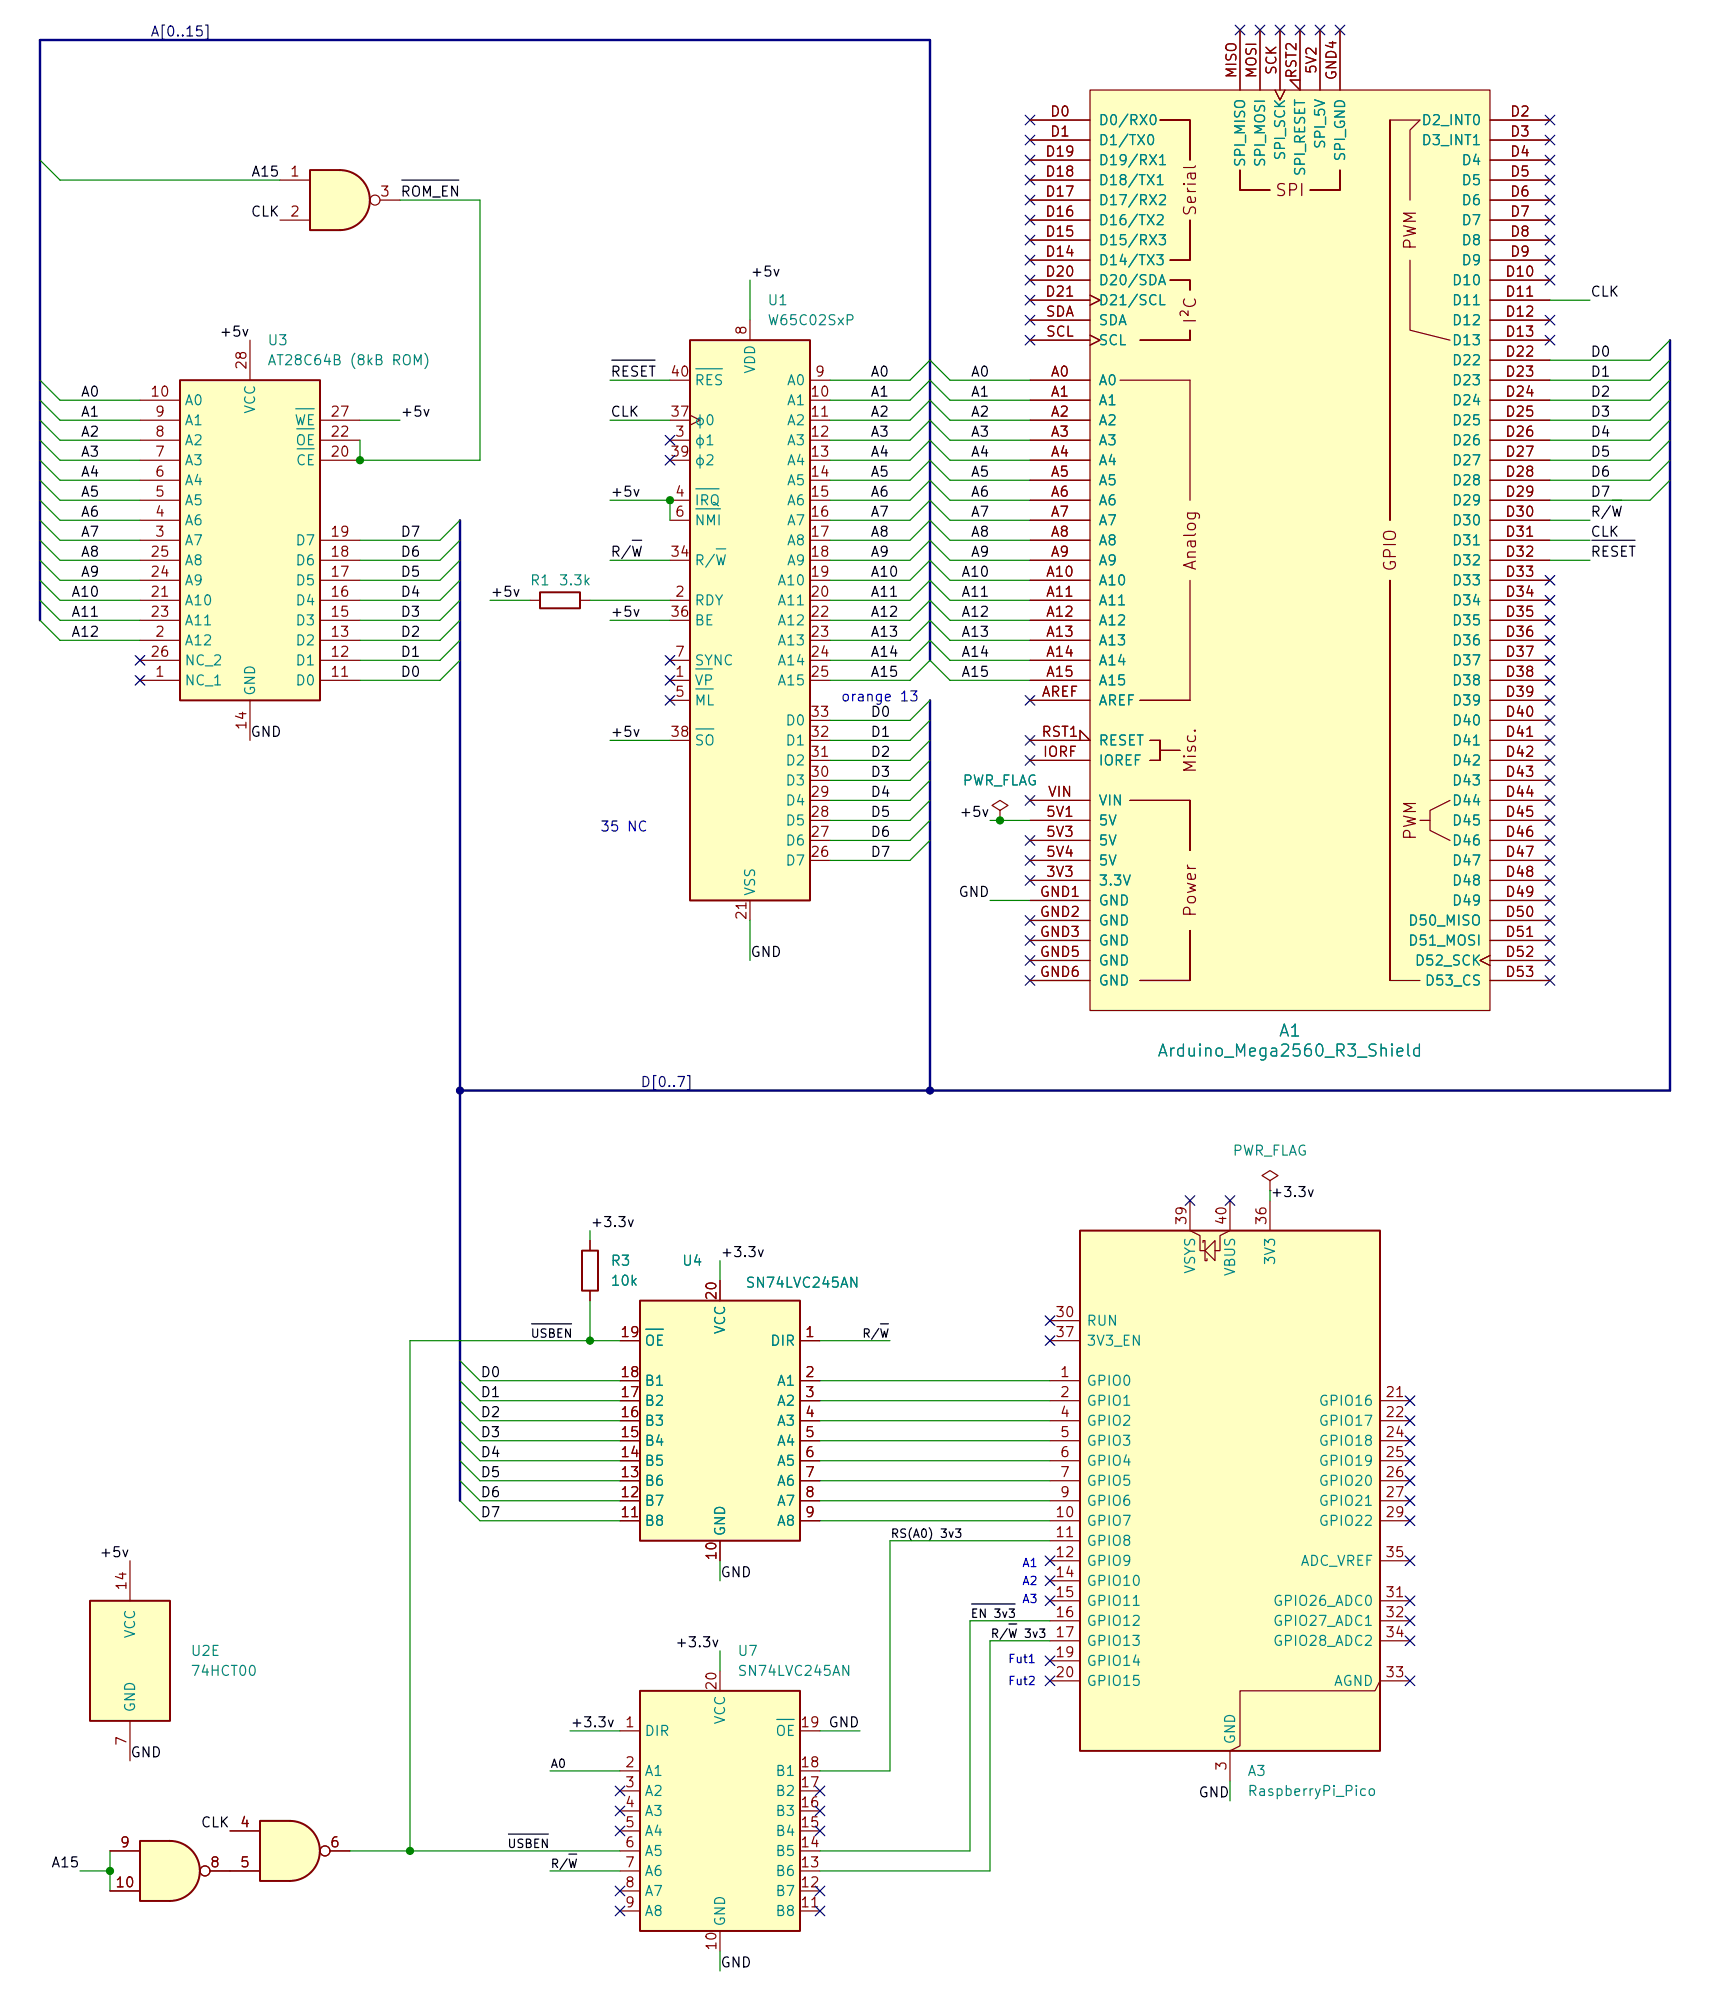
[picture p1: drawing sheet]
<svg xmlns="http://www.w3.org/2000/svg" width="217mm" height="254mm" viewBox="0 0 217 254" stroke-linecap="round" stroke-linejoin="round" font-family="sans-serif">
<path d="M11.4 203.2h10.2v15.2h-10.2z" fill="#ffffc2"/>
<path d="M68.6 75.2h5.1v2h-5.1zM11.4 203.2h10.2v15.2h-10.2z" fill="none" stroke="#840000" stroke-width=".25"/>
<path d="M67.3 76.2h1.3M73.7 76.2h1.2M16.5 198.1v5.1M16.5 218.4v5.1" fill="none" stroke="#840000" stroke-width=".15"/>
<path d="M87.6 43.2h15.3v71.1h-15.3z" fill="#ffffc2"/>
<path d="M87.6 43.2h15.3v71.1h-15.3z" fill="none" stroke="#840000" stroke-width=".25"/>
<g fill="none" stroke="#840000" stroke-width=".15">
<path d="M85.1 55.9h2.5M85.1 48.3h2.5M85.1 53.3h2.5M85.1 58.4h2.5M87.6 52.7l1.3 .6-1.3 .7M95.2 40.6v2.6M102.9 55.9h2.5M102.9 48.3h2.5M102.9 50.8h2.5M102.9 53.3h2.5M102.9 58.4h2.5M85.1 76.2h2.5"/>
<path d="M85.1 63.5h2.5M85.1 66h2.5M85.1 71.1h2.5M85.1 78.7h2.5M102.9 76.2h2.5M102.9 63.5h2.5M102.9 66h2.5M102.9 61h2.5M102.9 68.6h2.5M102.9 71.1h2.5M102.9 73.7h2.5M102.9 78.7h2.5"/>
<path d="M85.1 86.4h2.5M85.1 88.9h2.5M85.1 83.8h2.5M85.1 94h2.5M102.9 86.4h2.5M102.9 83.8h2.5M102.9 81.3h2.5M102.9 99.1h2.5M102.9 96.5h2.5M102.9 94h2.5M102.9 91.4h2.5M95.2 114.3v2.5"/>
<path d="M102.9 109.2h2.5M102.9 106.7h2.5M102.9 104.1h2.5M102.9 101.6h2.5M127 102.9l1-.7-1-.6-1 .6 1 .7v1.2M127 104.1h.1"/>
</g>
<path d="M88.4 46.8h3.3M88.4 62.1h2.9M88.4 64.6h3.1M91 69.7h1.2M88.4 84.9h2.1M88.4 87.5h2.2M88.4 92.5h2.3" fill="none" stroke="#008484" stroke-width=".15"/>
<path d="M138.4 11.4h50.8v116.9h-50.8z" fill="#ffffc2"/>
<g fill="none" stroke="#840000" stroke-width=".15">
<path d="M130.8 15.2h7.6M130.8 17.8h7.6M138.4 11.4h50.8v116.9h-50.8zM147.3 15.2h3.8zM151.1 15.2v5.1zM157.5 3.8v7.6M160 3.8v7.6M161.9 11.4l.7 1.3 .6-1.3M162.6 3.8v7.6M165.1 3.8v7.6l-1.3-1.2h1.3M167.6 3.8v7.6M170.2 3.8v7.6"/>
<path d="M176.5 15.2h3.8l-1.2 1.3v8.9M176.5 15.2v50.8zM189.2 15.2h7.6M189.2 17.8h7.6M130.8 20.3h7.6M130.8 22.9h7.6M130.8 25.4h7.6M130.8 27.9h7.6M130.8 30.5h7.6M130.8 33h7.6M130.8 35.6h7.6M130.8 38.1h7.6"/>
<path d="M138.4 37.5l1.3 .6-1.3 .6M148.6 33h2.5zM148.6 35.6h2.5zM151.1 27.9v5.1zM151.1 35.6v1.2zM157.5 21.6v2.5zM157.5 24.1h3.8zM166.4 24.1h3.8zM170.2 21.6v2.5zM179.1 33v8.9l5 1.3M189.2 20.3h7.6M189.2 22.9h7.6"/>
<path d="M189.2 25.4h7.6M189.2 27.9h7.6M189.2 30.5h7.6M189.2 33h7.6M189.2 35.6h7.6M189.2 38.1h7.6M130.8 48.3h7.6M130.8 50.8h7.6M130.8 53.3h7.6M130.8 55.9h7.6M130.8 58.4h7.6M130.8 40.6h7.6"/>
<path d="M130.8 43.2h7.6M138.4 42.5l1.3 .7-1.3 .6M142.2 48.3h8.9v15.2M144.8 43.2h6.3zM151.1 41.9v1.3zM189.2 48.3h7.6M189.2 50.8h7.6M189.2 53.3h7.6M189.2 55.9h7.6M189.2 58.4h7.6M189.2 40.6h7.6M189.2 43.2h7.6"/>
<path d="M189.2 45.7h7.6M130.8 61h7.6M130.8 63.5h7.6M130.8 66h7.6M130.8 68.6h7.6M130.8 71.1h7.6M130.8 73.7h7.6M130.8 76.2h7.6M130.8 78.7h7.6M151.1 73.7v15.2M176.5 73.7v50.8zM189.2 61h7.6"/>
<path d="M189.2 63.5h7.6M189.2 66h7.6M189.2 68.6h7.6M189.2 71.1h7.6M189.2 73.7h7.6M189.2 76.2h7.6M189.2 78.7h7.6M130.8 94h7.6l-1.2-1.3v1.3M130.8 81.3h7.6M130.8 83.8h7.6M130.8 86.4h7.6M130.8 88.9h7.6"/>
<path d="M130.8 96.5h7.6M144.8 88.9h6.3zM146 94h1.3zM146 96.5h1.3zM147.3 94v2.5zM147.3 95.3h2.6zM189.2 81.3h7.6M189.2 83.8h7.6M189.2 86.4h7.6M189.2 88.9h7.6M189.2 91.4h7.6M189.2 94h7.6"/>
<path d="M189.2 96.5h7.6M189.2 99.1h7.6M130.8 104.1h7.6M130.8 111.8h7.6M130.8 106.7h7.6M130.8 109.2h7.6M130.8 101.6h7.6M130.8 114.3h7.6M130.8 116.8h7.6M130.8 119.4h7.6M143.5 101.6h7.6zM151.1 101.6v6.4z"/>
<path d="M151.1 118.1v6.4zM180.3 104.1h1.3M184.1 101.6l-2.5 1.3v2.5l2.5 1.3M189.2 104.1h7.6M189.2 111.8h7.6M189.2 106.7h7.6M189.2 109.2h7.6M189.2 101.6h7.6M189.2 114.3h7.6M189.2 116.8h7.6M189.2 119.4h7.6M130.8 124.5h7.6"/>
<path d="M130.8 121.9h7.6M144.8 124.5h6.3zM176.5 124.5h3.8M189.2 121.3l-1.2 .6 1.2 .7M189.2 124.5h7.6M189.2 121.9h7.6"/>
</g>
<path d="M22.9 48.3h17.7v40.6h-17.7z" fill="#ffffc2"/>
<path d="M22.9 48.3h17.7v40.6h-17.7z" fill="none" stroke="#840000" stroke-width=".25"/>
<g fill="none" stroke="#840000" stroke-width=".15">
<path d="M17.8 58.4h5.1M17.8 55.9h5.1M17.8 53.3h5.1M17.8 50.8h5.1M31.7 43.2v5.1M40.6 58.4h5.1M40.6 55.9h5.1M40.6 53.3h5.1M17.8 68.6h5.1M17.8 66h5.1M17.8 63.5h5.1M17.8 61h5.1"/>
<path d="M17.8 78.7h5.1M17.8 76.2h5.1M17.8 73.7h5.1M17.8 71.1h5.1M40.6 68.6h5.1M40.6 78.7h5.1M40.6 76.2h5.1M40.6 73.7h5.1M40.6 71.1h5.1M17.8 86.4h5.1M17.8 81.3h5.1M17.8 83.8h5.1"/>
<path d="M31.7 88.9v5.1M40.6 86.4h5.1M40.6 81.3h5.1M40.6 83.8h5.1M161.3 149.9l1-.7-1-.6-1 .6 1 .7v1.2M161.3 151.1h.1"/>
</g>
<path d="M37.6 51.9h2.3M37.7 54.4h2.2M37.7 57h2.2" fill="none" stroke="#008484" stroke-width=".15"/>
<path d="M81.3 214.6h20.3v30.5h-20.3z" fill="#ffffc2"/>
<path d="M81.3 214.6h20.3v30.5h-20.3z" fill="none" stroke="#840000" stroke-width=".25"/>
<g fill="none" stroke="#840000" stroke-width=".15">
<path d="M78.7 219.7h2.6M91.4 212.1v2.5M101.6 219.7h2.5M78.7 224.8h2.6M78.7 227.3h2.6M78.7 229.9h2.6M78.7 232.4h2.6M78.7 235h2.6M78.7 237.5h2.6M101.6 224.8h2.5M101.6 227.3h2.5M101.6 229.9h2.5"/>
<path d="M101.6 232.4h2.5M101.6 235h2.5M101.6 237.5h2.5M78.7 240h2.6M78.7 242.6h2.6M91.4 245.1v2.6M101.6 240h2.5M101.6 242.6h2.5"/>
</g>
<path d="M98.6 218.3h2.3" fill="none" stroke="#008484" stroke-width=".15"/>
<path d="M81.3 165.1h20.3v30.5h-20.3z" fill="#ffffc2"/>
<path d="M73.9 158.8h2v5h-2zM81.3 165.1h20.3v30.5h-20.3z" fill="none" stroke="#840000" stroke-width=".25"/>
<g fill="none" stroke="#840000" stroke-width=".15">
<path d="M74.9 157.5v1.3M74.9 163.8v1.3M78.7 170.2h2.6M78.7 175.3h2.6M78.7 177.8h2.6M91.4 162.6v2.5M101.6 170.2h2.5M101.6 175.3h2.5M101.6 177.8h2.5M78.7 180.3h2.6M78.7 182.9h2.6M78.7 185.4h2.6"/>
<path d="M78.7 188h2.6M78.7 190.5h2.6M78.7 193h2.6M91.4 195.6v2.5M101.6 180.3h2.5M101.6 182.9h2.5M101.6 185.4h2.5M101.6 188h2.5M101.6 190.5h2.5M101.6 193h2.5"/>
</g>
<path d="M82 168.7h2.2" fill="none" stroke="#008484" stroke-width=".15"/>
<path d="M137.2 156.2h38.1v66.1h-38.1z" fill="#ffffc2"/>
<path d="M137.2 156.2h38.1v66.1h-38.1z" fill="none" stroke="#840000" stroke-width=".25"/>
<g fill="none" stroke="#840000" stroke-width=".15">
<path d="M151.1 152.4v3.8l1.3 .6v2h.6M152.8 157.7v-.2h.2v2.5h.3v-.2M153 158.8l1.3-1.3v2.5zM156.2 152.4v3.8l-1.3 .6v2h-.6M161.3 152.4v3.8M133.3 175.3h3.9M133.3 177.8h3.9M133.3 167.6h3.9M133.3 170.2h3.9M175.3 177.8h3.8M133.3 180.3h3.9M133.3 182.9h3.9"/>
<path d="M133.3 185.4h3.9M133.3 188h3.9M133.3 190.5h3.9M133.3 193h3.9M133.3 195.6h3.9M133.3 198.1h3.9M175.3 180.3h3.8M175.3 182.9h3.8M175.3 185.4h3.8M175.3 188h3.8M175.3 190.5h3.8M175.3 193h3.8"/>
<path d="M175.3 198.1h3.8M133.3 200.7h3.9M133.3 203.2h3.9M133.3 205.7h3.9M133.3 208.3h3.9M133.3 210.8h3.9M133.3 213.4h3.9M175.3 203.2h3.8M175.3 205.7h3.8M175.3 208.3h3.8M179.1 213.4h-3.8l-.7 1.2h-17.1v7l-1.3 .7v3.8"/>
</g>
<path d="M43.2 21.6a3.8 3.8 0 0 1 3.8 3.8 3.8 3.8 0 0 1-3.8 3.8z" fill="#ffffc2" stroke="#ffffc2" stroke-width=".13"/>
<path d="M39.4 21.6h3.8v7.6h-3.8z" fill="#ffffc2"/>
<path d="M39.4 21.6h3.8a3.8 3.8 0 0 1 3.8 3.8 3.8 3.8 0 0 1-3.8 3.8h-3.8z" fill="none" stroke="#840000" stroke-width=".25"/>
<g fill="none" stroke="#840000" stroke-width=".15">
<path d="M35.6 22.9h3.8M35.6 27.9h3.8M48.3 25.4h2.5"/>
<circle cx="47.6" cy="25.4" r=".63"/>
</g>
<path d="M21.6 233.7a3.8 3.8 0 0 1 3.8 3.8 3.8 3.8 0 0 1-3.8 3.8z" fill="#ffffc2" stroke="#ffffc2" stroke-width=".13"/>
<path d="M17.8 233.7h3.8v7.6h-3.8z" fill="#ffffc2"/>
<path d="M17.8 233.7h3.8a3.8 3.8 0 0 1 3.8 3.8 3.8 3.8 0 0 1-3.8 3.8h-3.8z" fill="none" stroke="#840000" stroke-width=".25"/>
<g fill="none" stroke="#840000" stroke-width=".15">
<path d="M14 235h3.8M26.7 237.5h2.5M14 240h3.8"/>
<circle cx="26" cy="237.5" r=".63"/>
</g>
<path d="M36.8 231.1a3.8 3.8 0 0 1 3.8 3.9 3.8 3.8 0 0 1-3.8 3.8z" fill="#ffffc2" stroke="#ffffc2" stroke-width=".13"/>
<path d="M33 231.1h3.8v7.7h-3.8z" fill="#ffffc2"/>
<path d="M33 231.1h3.8a3.8 3.8 0 0 1 3.8 3.9 3.8 3.8 0 0 1-3.8 3.8h-3.8z" fill="none" stroke="#840000" stroke-width=".25"/>
<g fill="none" stroke="#840000" stroke-width=".15">
<path d="M130.8 15.2h7.6M130.8 17.8h7.6M157.5 3.8v7.6M160 3.8v7.6M161.9 11.4l.7 1.3 .6-1.3M162.6 3.8v7.6M165.1 3.8v7.6l-1.3-1.2h1.3M167.6 3.8v7.6M170.2 3.8v7.6M189.2 15.2h7.6M189.2 17.8h7.6M130.8 20.3h7.6"/>
<path d="M130.8 22.9h7.6M130.8 25.4h7.6M130.8 27.9h7.6M130.8 30.5h7.6M130.8 33h7.6M130.8 35.6h7.6M130.8 38.1h7.6M138.4 37.5l1.3 .6-1.3 .6M189.2 20.3h7.6M189.2 22.9h7.6M189.2 25.4h7.6M189.2 27.9h7.6"/>
<path d="M189.2 30.5h7.6M189.2 33h7.6M189.2 35.6h7.6M189.2 38.1h7.6M130.8 48.3h7.6M130.8 50.8h7.6M130.8 53.3h7.6M130.8 55.9h7.6M130.8 58.4h7.6M130.8 40.6h7.6M130.8 43.2h7.6M138.4 42.5l1.3 .7-1.3 .6"/>
<path d="M189.2 48.3h7.6M189.2 50.8h7.6M189.2 53.3h7.6M189.2 55.9h7.6M189.2 58.4h7.6M189.2 40.6h7.6M189.2 43.2h7.6M189.2 45.7h7.6M130.8 61h7.6M130.8 63.5h7.6M130.8 66h7.6M130.8 68.6h7.6"/>
<path d="M130.8 71.1h7.6M130.8 73.7h7.6M130.8 76.2h7.6M130.8 78.7h7.6M189.2 61h7.6M189.2 63.5h7.6M189.2 66h7.6M189.2 68.6h7.6M189.2 71.1h7.6M189.2 73.7h7.6M189.2 76.2h7.6M189.2 78.7h7.6"/>
<path d="M130.8 94h7.6l-1.2-1.3v1.3M130.8 81.3h7.6M130.8 83.8h7.6M130.8 86.4h7.6M130.8 88.9h7.6M130.8 96.5h7.6M189.2 81.3h7.6M189.2 83.8h7.6M189.2 86.4h7.6M189.2 88.9h7.6M189.2 91.4h7.6M189.2 94h7.6"/>
<path d="M189.2 96.5h7.6M189.2 99.1h7.6M127 104.1h.1M130.8 111.8h7.6M130.8 104.1h7.6M130.8 106.7h7.6M130.8 109.2h7.6M130.8 101.6h7.6M130.8 114.3h7.6M130.8 116.8h7.6M130.8 119.4h7.6M189.2 111.8h7.6"/>
<path d="M189.2 104.1h7.6M189.2 106.7h7.6M189.2 109.2h7.6M189.2 101.6h7.6M189.2 114.3h7.6M189.2 116.8h7.6M189.2 119.4h7.6M130.8 121.9h7.6M130.8 124.5h7.6M189.2 121.3l-1.2 .6 1.2 .7M189.2 121.9h7.6M189.2 124.5h7.6"/>
<path d="M74.9 157.5v1.3M74.9 163.8v1.3M78.7 170.2h2.6M78.7 175.3h2.6M78.7 177.8h2.6M91.4 162.6v2.5M101.6 170.2h2.5M101.6 175.3h2.5M101.6 177.8h2.5M78.7 180.3h2.6M78.7 182.9h2.6M78.7 185.4h2.6"/>
<path d="M78.7 188h2.6M78.7 190.5h2.6M78.7 193h2.6M91.4 195.6v2.5M101.6 180.3h2.5M101.6 182.9h2.5M101.6 185.4h2.5M101.6 188h2.5M101.6 190.5h2.5M101.6 193h2.5M14 235h3.8M26.7 237.5h6.3"/>
<path d="M29.2 232.4h3.8M41.9 235h2.5M14 240h3.8"/>
<circle cx="26" cy="237.5" r=".63"/>
<circle cx="41.3" cy="234.9" r=".63"/>
</g>
<path d="M51 22.9h7.3M77.7 45.7h5.5M80.3 68.6h1.2M202.2 68.6h5.4M204.8 63.5h1.2M67.5 168h5.1M111.8 168h1M123.4 203.6h5.5M128.1 206.1h1M64.6 232.8h5M72.2 235.4h1" fill="none" stroke="#000" stroke-width=".15"/>
<path d="M212.1 43.2v95.2h-153.7M5.1 78.7v-73.6h113v78.7M58.4 66v124.5M118.1 88.9v49.5" fill="none" stroke="#000084" stroke-width=".3"/>
<g fill="none" stroke="#008400" stroke-width=".15">
<path d="M5.1 20.3l2.5 2.6h28M50.8 25.4h10.2v33h-15.3v-2.5M95.2 35.6v5M196.8 38.1h5.1M5.1 58.4l2.5 2.6h10.2M5.1 50.8l2.5 2.5h10.2M5.1 55.9l2.5 2.5h10.2M5.1 53.3l2.5 2.6h10.2M5.1 48.3l2.5 2.5h10.2M45.7 53.3h5.1M77.5 53.3h7.6M77.5 48.3h7.6"/>
<path d="M105.4 53.3h10.2l2.5-2.5 2.5 2.5h10.2M105.4 58.4h10.2l2.5-2.5 2.5 2.5h10.2M105.4 55.9h10.2l2.5-2.6 2.5 2.6h10.2M105.4 50.8h10.2l2.5-2.5 2.5 2.5h10.2M105.4 48.3h10.2l2.5-2.6 2.5 2.6h10.2M212.1 58.4l-2.6 2.6h-12.7M212.1 50.8l-2.6 2.5h-12.7M212.1 55.9l-2.6 2.5h-12.7M212.1 53.3l-2.6 2.6h-12.7M212.1 43.2l-2.6 2.5h-12.7M212.1 48.3l-2.6 2.5h-12.7M212.1 45.7l-2.6 2.6h-12.7"/>
<path d="M5.1 66l2.5 2.6h10.2M5.1 61l2.5 2.5h10.2M5.1 63.5l2.5 2.5h10.2M5.1 73.7l2.5 2.5h10.2M5.1 71.1l2.5 2.6h10.2M5.1 68.6l2.5 2.5h10.2M5.1 76.2l2.5 2.5h10.2M5.1 78.7l2.5 2.6h10.2M58.4 66l-2.5 2.6h-10.2M58.4 73.7l-2.5 2.5h-10.2M58.4 71.1l-2.5 2.6h-10.2M58.4 68.6l-2.5 2.5h-10.2"/>
<path d="M58.4 76.2l-2.5 2.5h-10.2M58.4 78.7l-2.5 2.6h-10.2M62.2 76.2h5.1M74.9 76.2h10.2M77.5 63.5h7.6v2.5M77.5 71.1h7.6M77.5 78.7h7.6M105.4 61h10.2l2.5-2.6 2.5 2.6h10.2M105.4 68.6h10.2l2.5-2.6 2.5 2.6h10.2M105.4 63.5h10.2l2.5-2.5 2.5 2.5h10.2M105.4 66h10.2l2.5-2.5 2.5 2.5h10.2M105.4 76.2h10.2l2.5-2.5 2.5 2.5h10.2"/>
<path d="M105.4 73.7h10.2l2.5-2.6 2.5 2.6h10.2M105.4 71.1h10.2l2.5-2.5 2.5 2.5h10.2M105.4 78.7h10.2l2.5-2.5 2.5 2.5h10.2M196.8 68.6h5.1M196.8 66h5.1M196.8 71.1h5.1M212.1 61l-2.6 2.5h-12.7M58.4 81.3l-2.5 2.5h-10.2M58.4 83.8l-2.5 2.6h-10.2M77.5 94h7.6M105.4 83.8h10.2l2.5-2.5 2.5 2.5h10.2M105.4 86.4h10.2l2.5-2.6 2.5 2.6h10.2"/>
<path d="M105.4 81.3h10.2l2.5-2.6 2.5 2.6h10.2M118.1 99.1l-2.5 2.5h-10.2M118.1 96.5l-2.5 2.6h-10.2M118.1 94l-2.5 2.5h-10.2M118.1 88.9l-2.5 2.5h-10.2M118.1 91.4l-2.5 2.6h-10.2M95.2 116.8v5.1M118.1 104.1l-2.5 2.6h-10.2M118.1 106.7l-2.5 2.5h-10.2M118.1 101.6l-2.5 2.5h-10.2M125.7 104.1h5.1M125.7 114.3h5.1"/>
<path d="M74.9 156.2v1.3M161.3 151.1v1.3M58.4 177.8l2.6 2.5h17.7M58.4 175.3l2.6 2.5h17.7M58.4 172.7l2.6 2.6h17.7M74.9 165.1v5.1M78.7 170.2h-26.6v64.8M91.4 160v2.6M104.1 170.2h8.9M104.1 177.8h29.2M104.1 175.3h29.2M58.4 180.3l2.6 2.6h17.7"/>
<path d="M58.4 182.9l2.6 2.5h17.7M58.4 188l2.6 2.5h17.7M58.4 185.4l2.6 2.6h17.7M58.4 190.5l2.6 2.5h17.7M91.4 198.1v2.6M104.1 180.3h29.2M104.1 182.9h29.2M104.1 185.4h29.2M104.1 190.5h29.2M104.1 188h29.2M104.1 193h29.2M133.3 195.6h-20.3v29.2h-8.9"/>
<path d="M72.4 219.7h6.3M91.4 209.6v2.5M104.1 219.7h5.1M133.3 208.3h-7.6v29.2h-21.6M133.3 205.7h-10.1v29.3h-19.1M10.2 237.5h3.8M14 235v5M44.4 235h34.3M69.8 224.8h8.9M69.8 237.5h8.9M156.2 226.1v2.5M91.4 247.7v2.5"/>
</g>
<g fill="none" stroke="#000084" stroke-width=".15">
<path d="M130.2 19.7l1.2 1.2M130.2 17.2l1.2 1.2M130.2 14.6l1.2 1.2M131.4 19.7l-1.2 1.2M131.4 17.2l-1.2 1.2M131.4 14.6l-1.2 1.2M156.9 3.2l1.2 1.2M158.1 3.2l-1.2 1.2M159.4 3.2l1.2 1.2M160.6 3.2l-1.2 1.2M162 3.2l1.2 1.2M163.2 3.2l-1.2 1.2"/>
<path d="M164.5 3.2l1.2 1.2M165.7 3.2l-1.2 1.2M167 3.2l1.2 1.2M168.2 3.2l-1.2 1.2M169.6 3.2l1.2 1.2M170.8 3.2l-1.2 1.2M196.2 19.7l1.3 1.2M196.2 14.6l1.3 1.2M196.2 17.2l1.3 1.2M197.5 19.7l-1.3 1.2M197.5 14.6l-1.3 1.2M197.5 17.2l-1.3 1.2"/>
<path d="M130.2 27.3l1.2 1.2M130.2 24.8l1.2 1.2M130.2 22.3l1.2 1.2M130.2 37.5l1.2 1.2M130.2 35l1.2 1.2M130.2 29.9l1.2 1.2M130.2 32.4l1.2 1.2M131.4 29.9l-1.2 1.2M131.4 32.4l-1.2 1.2M131.4 35l-1.2 1.2M131.4 27.3l-1.2 1.2M131.4 24.8l-1.2 1.2"/>
<path d="M131.4 22.3l-1.2 1.2M131.4 37.5l-1.2 1.2M196.2 27.3l1.3 1.2M196.2 24.8l1.3 1.2M196.2 29.9l1.3 1.2M196.2 22.3l1.3 1.2M196.2 32.4l1.3 1.2M196.2 35l1.3 1.2M197.5 27.3l-1.3 1.2M197.5 24.8l-1.3 1.2M197.5 29.9l-1.3 1.2M197.5 22.3l-1.3 1.2"/>
<path d="M197.5 32.4l-1.3 1.2M197.5 35l-1.3 1.2M84.5 55.3l1.2 1.2M84.5 57.8l1.2 1.2M85.7 55.3l-1.2 1.2M85.7 57.8l-1.2 1.2M130.2 42.6l1.2 1.2M130.2 40l1.2 1.2M131.4 40l-1.2 1.2M131.4 42.6l-1.2 1.2M196.2 40l1.3 1.2M196.2 42.6l1.3 1.2"/>
<path d="M197.5 40l-1.3 1.2M197.5 42.6l-1.3 1.2M196.2 75.6l1.3 1.2M196.2 78.1l1.3 1.2M196.2 73.1l1.3 1.2M197.5 75.6l-1.3 1.2M197.5 78.1l-1.3 1.2M197.5 73.1l-1.3 1.2M17.2 83.2l1.2 1.2M17.2 85.8l1.2 1.2M18.4 83.2l-1.2 1.2M18.4 85.8l-1.2 1.2"/>
<path d="M84.5 88.3l1.2 1.2M84.5 85.8l1.2 1.2M84.5 83.2l1.2 1.2M85.7 88.3l-1.2 1.2M85.7 83.2l-1.2 1.2M85.7 85.8l-1.2 1.2M130.2 93.4l1.2 1.2M130.2 88.3l1.2 1.2M130.2 95.9l1.2 1.2M131.4 93.4l-1.2 1.2M131.4 88.3l-1.2 1.2M131.4 95.9l-1.2 1.2"/>
<path d="M196.2 80.7l1.3 1.2M196.2 83.2l1.3 1.2M196.2 98.5l1.3 1.2M196.2 85.8l1.3 1.2M196.2 93.4l1.3 1.2M196.2 88.3l1.3 1.2M196.2 95.9l1.3 1.2M196.2 90.8l1.3 1.2M197.5 80.7l-1.3 1.2M197.5 83.2l-1.3 1.2M197.5 98.5l-1.3 1.2M197.5 85.8l-1.3 1.2"/>
<path d="M197.5 93.4l-1.3 1.2M197.5 88.3l-1.3 1.2M197.5 95.9l-1.3 1.2M197.5 90.8l-1.3 1.2M130.2 118.8l1.2 1.2M130.2 111.2l1.2 1.2M130.2 106.1l1.2 1.2M130.2 116.2l1.2 1.2M130.2 101l1.2 1.2M130.2 108.6l1.2 1.2M131.4 118.8l-1.2 1.2M131.4 108.6l-1.2 1.2"/>
<path d="M131.4 111.2l-1.2 1.2M131.4 106.1l-1.2 1.2M131.4 116.2l-1.2 1.2M131.4 101l-1.2 1.2M196.2 111.2l1.3 1.2M196.2 108.6l1.3 1.2M196.2 106.1l1.3 1.2M196.2 101l1.3 1.2M196.2 103.5l1.3 1.2M196.2 113.7l1.3 1.2M196.2 118.8l1.3 1.2M196.2 116.2l1.3 1.2"/>
<path d="M197.5 111.2l-1.3 1.2M197.5 108.6l-1.3 1.2M197.5 106.1l-1.3 1.2M197.5 101l-1.3 1.2M197.5 103.5l-1.3 1.2M197.5 113.7l-1.3 1.2M197.5 118.8l-1.3 1.2M197.5 116.2l-1.3 1.2M130.2 123.9l1.2 1.2M130.2 121.3l1.2 1.2M131.4 123.9l-1.2 1.2M131.4 121.3l-1.2 1.2"/>
<path d="M196.2 121.3l1.3 1.2M196.2 123.9l1.3 1.2M197.5 121.3l-1.3 1.2M197.5 123.9l-1.3 1.2M150.5 151.8l1.2 1.2M151.7 151.8l-1.2 1.2M155.6 151.8l1.2 1.2M156.8 151.8l-1.2 1.2M132.7 167l1.3 1.2M132.7 169.6l1.3 1.2M134 169.6l-1.3 1.2M134 167l-1.3 1.2"/>
<path d="M178.5 177.2l1.2 1.2M178.5 179.7l1.2 1.2M179.7 177.2l-1.2 1.2M179.7 179.7l-1.2 1.2M132.7 197.5l1.3 1.2M134 197.5l-1.3 1.2M178.5 192.4l1.2 1.2M178.5 197.5l1.2 1.2M178.5 189.9l1.2 1.2M178.5 182.3l1.2 1.2M178.5 184.8l1.2 1.2M178.5 187.4l1.2 1.2"/>
<path d="M179.7 192.4l-1.2 1.2M179.7 197.5l-1.2 1.2M179.7 189.9l-1.2 1.2M179.7 182.3l-1.2 1.2M179.7 184.8l-1.2 1.2M179.7 187.4l-1.2 1.2M132.7 202.6l1.3 1.2M132.7 210.2l1.3 1.2M132.7 200.1l1.3 1.2M132.7 212.8l1.3 1.2M134 200.1l-1.3 1.2M134 202.6l-1.3 1.2"/>
<path d="M134 212.8l-1.3 1.2M134 210.2l-1.3 1.2M178.5 202.6l1.2 1.2M178.5 207.7l1.2 1.2M178.5 212.8l1.2 1.2M178.5 205.1l1.2 1.2M179.7 202.6l-1.2 1.2M179.7 207.7l-1.2 1.2M179.7 212.8l-1.2 1.2M179.7 205.1l-1.2 1.2M78.1 231.8l1.2 1.2M78.1 229.3l1.2 1.2"/>
<path d="M78.1 239.4l1.2 1.2M78.1 226.7l1.2 1.2M79.3 231.8l-1.2 1.2M79.3 229.3l-1.2 1.2M79.3 239.4l-1.2 1.2M79.3 226.7l-1.2 1.2M103.5 229.3l1.2 1.2M103.5 226.7l1.2 1.2M103.5 239.4l1.2 1.2M103.5 231.8l1.2 1.2M104.7 229.3l-1.2 1.2M104.7 226.7l-1.2 1.2"/>
<path d="M104.7 239.4l-1.2 1.2M104.7 231.8l-1.2 1.2M78.1 242l1.2 1.2M79.3 242l-1.2 1.2M103.5 242l1.2 1.2M104.7 242l-1.2 1.2"/>
</g>
<path d="M82 168.7h2.2" fill="none" stroke="#008484" stroke-width=".15"/>
<g fill="#008400" stroke="#008400" stroke-width=".13">
<circle cx="52.1" cy="235" r=".46"/>
<circle cx="14" cy="237.5" r=".46"/>
<circle cx="127" cy="104.1" r=".46"/>
<circle cx="85.1" cy="63.5" r=".46"/>
<circle cx="74.9" cy="170.2" r=".46"/>
<circle cx="45.7" cy="58.4" r=".46"/>
</g>
<g fill="#000084" stroke="#000084" stroke-width=".13">
<circle cx="118.1" cy="138.4" r=".46"/>
<circle cx="58.4" cy="138.4" r=".46"/>
</g>
<g font-size="1.5" fill="#840000">
<text x="152.3" y="27.6" transform="rotate(-90 152.3 27.6)">Serial</text>
<text x="161.8" y="25.3">SPI</text>
<text x="180.2" y="31.9" transform="rotate(-90 180.2 31.9)">PWM</text>
<text x="152.3" y="41.2" transform="rotate(-90 152.3 41.2)">I²C</text>
<text x="152.3" y="72.5" transform="rotate(-90 152.3 72.5)">Analog</text>
<text x="177.7" y="72.7" transform="rotate(-90 177.7 72.7)">GPIO</text>
<text x="152.3" y="98.3" transform="rotate(-90 152.3 98.3)">Misc.</text>
<text x="180.2" y="106.8" transform="rotate(-90 180.2 106.8)">PWM</text>
<text x="152.3" y="116.6" transform="rotate(-90 152.3 116.6)">Power</text>
</g>
<g font-size="1.5" fill="#008484">
<text x="162.3" y="132">A1</text>
<text x="146.9" y="134.5">Arduino_Mega2560_R3_Shield</text>
</g>
<g font-size="1.3" fill="#000084">
<text x="19" y="5">A[0..15]</text>
<text x="81.3" y="138.3">D[0..7]</text>
</g>
<g font-size="1.3" fill="#840000">
<text x="157.3" y="10" transform="rotate(-90 157.3 10)">MISO</text>
<text x="159.9" y="10" transform="rotate(-90 159.9 10)">MOSI</text>
<text x="162.4" y="9.6" transform="rotate(-90 162.4 9.6)">SCK</text>
<text x="165" y="10.1" transform="rotate(-90 165 10.1)">RST2</text>
<text x="167.5" y="9.5" transform="rotate(-90 167.5 9.5)">5V2</text>
<text x="170" y="10.3" transform="rotate(-90 170 10.3)">GND4</text>
<text x="133.3" y="15.1">D0</text>
<text x="133.3" y="17.6">D1</text>
<text x="191.7" y="15.1">D2</text>
<text x="191.7" y="17.6">D3</text>
<text x="36.7" y="22.7">1</text>
<text x="132.6" y="22.7">D18</text>
<text x="132.6" y="20.2">D19</text>
<text x="191.7" y="20.2">D4</text>
<text x="191.7" y="22.7">D5</text>
<text x="36.7" y="27.8">2</text>
<text x="48.2" y="25.3">3</text>
<text x="132.6" y="27.8">D16</text>
<text x="132.6" y="25.3">D17</text>
<text x="191.7" y="25.3">D6</text>
<text x="191.7" y="27.8">D7</text>
<text x="132.6" y="32.9">D14</text>
<text x="132.6" y="30.3">D15</text>
<text x="132.6" y="35.4">D20</text>
<text x="191.1" y="35.4">D10</text>
<text x="191.7" y="30.3">D8</text>
<text x="191.7" y="32.9">D9</text>
<text x="132.6" y="38">D21</text>
<text x="132.7" y="40.5">SDA</text>
<text x="191.1" y="38">D11</text>
<text x="191.1" y="40.5">D12</text>
<text x="31.6" y="47.1" transform="rotate(-90 31.6 47.1)">28</text>
<text x="95.1" y="42.6" transform="rotate(-90 95.1 42.6)">8</text>
<text x="132.7" y="43">SCL</text>
<text x="191.1" y="43">D13</text>
<text x="191.1" y="45.6">D22</text>
<text x="19" y="50.7">10</text>
<text x="19.6" y="53.2">9</text>
<text x="41.8" y="53.2">27</text>
<text x="85" y="53.2">37</text>
<text x="85" y="48.1">40</text>
<text x="102.8" y="50.7">10</text>
<text x="102.8" y="53.2">11</text>
<text x="103.4" y="48.1">9</text>
<text x="133.3" y="48.1">A0</text>
<text x="133.3" y="50.7">A1</text>
<text x="133.3" y="53.2">A2</text>
<text x="191.1" y="48.1">D23</text>
<text x="191.1" y="50.7">D24</text>
<text x="191.1" y="53.2">D25</text>
<text x="19.6" y="58.3">7</text>
<text x="19.6" y="55.7">8</text>
<text x="41.8" y="58.3">20</text>
<text x="41.8" y="55.7">22</text>
<text x="85" y="58.3">39</text>
<text x="85.6" y="55.7">3</text>
<text x="102.8" y="55.7">12</text>
<text x="102.8" y="58.3">13</text>
<text x="133.3" y="55.7">A3</text>
<text x="133.3" y="58.3">A4</text>
<text x="191.1" y="55.7">D26</text>
<text x="191.1" y="58.3">D27</text>
<text x="19.6" y="65.9">4</text>
<text x="19.6" y="63.4">5</text>
<text x="19.6" y="60.8">6</text>
<text x="85.6" y="63.4">4</text>
<text x="85.6" y="65.9">6</text>
<text x="102.8" y="60.8">14</text>
<text x="102.8" y="63.4">15</text>
<text x="102.8" y="65.9">16</text>
<text x="133.3" y="60.8">A5</text>
<text x="133.3" y="63.4">A6</text>
<text x="133.3" y="65.9">A7</text>
<text x="191.1" y="60.8">D28</text>
<text x="191.1" y="63.4">D29</text>
<text x="191.1" y="65.9">D30</text>
<text x="19" y="71">25</text>
<text x="19.6" y="68.4">3</text>
<text x="41.8" y="71">18</text>
<text x="41.8" y="68.4">19</text>
<text x="85" y="71">34</text>
<text x="102.8" y="68.4">17</text>
<text x="102.8" y="71">18</text>
<text x="133.3" y="68.4">A8</text>
<text x="133.3" y="71">A9</text>
<text x="191.1" y="68.4">D31</text>
<text x="191.1" y="71">D32</text>
<text x="19" y="76.1">21</text>
<text x="19" y="73.5">24</text>
<text x="41.8" y="76.1">16</text>
<text x="41.8" y="73.5">17</text>
<text x="85.6" y="76.1">2</text>
<text x="102.8" y="73.5">19</text>
<text x="102.8" y="76.1">20</text>
<text x="132.7" y="73.5">A10</text>
<text x="132.7" y="76.1">A11</text>
<text x="191.1" y="73.5">D33</text>
<text x="191.1" y="76.1">D34</text>
<text x="19" y="78.6">23</text>
<text x="19" y="83.7">26</text>
<text x="19.6" y="81.1">2</text>
<text x="41.8" y="83.7">12</text>
<text x="41.8" y="81.1">13</text>
<text x="41.8" y="78.6">15</text>
<text x="85" y="78.6">36</text>
<text x="85.6" y="83.7">7</text>
<text x="102.8" y="78.6">22</text>
<text x="102.8" y="81.1">23</text>
<text x="102.8" y="83.7">24</text>
<text x="132.7" y="78.6">A12</text>
<text x="132.7" y="81.1">A13</text>
<text x="132.7" y="83.7">A14</text>
<text x="191.1" y="78.6">D35</text>
<text x="191.1" y="81.1">D36</text>
<text x="191.1" y="83.7">D37</text>
<text x="19.6" y="86.2">1</text>
<text x="41.8" y="86.2">11</text>
<text x="85.6" y="86.2">1</text>
<text x="85.6" y="88.8">5</text>
<text x="102.8" y="86.2">25</text>
<text x="132.2" y="88.8">AREF</text>
<text x="132.7" y="86.2">A15</text>
<text x="191.1" y="86.2">D38</text>
<text x="191.1" y="88.8">D39</text>
<text x="31.6" y="92.8" transform="rotate(-90 31.6 92.8)">14</text>
<text x="85" y="93.8">38</text>
<text x="102.8" y="93.8">32</text>
<text x="102.8" y="91.3">33</text>
<text x="132.2" y="93.8">RST1</text>
<text x="191.1" y="91.3">D40</text>
<text x="191.1" y="93.8">D41</text>
<text x="102.8" y="101.5">29</text>
<text x="102.8" y="98.9">30</text>
<text x="102.8" y="96.4">31</text>
<text x="132.3" y="96.4">IORF</text>
<text x="133" y="101.5">VIN</text>
<text x="191.1" y="96.4">D42</text>
<text x="191.1" y="98.9">D43</text>
<text x="191.1" y="101.5">D44</text>
<text x="102.8" y="106.5">27</text>
<text x="102.8" y="104">28</text>
<text x="132.7" y="104">5V1</text>
<text x="132.7" y="106.5">5V3</text>
<text x="191.1" y="104">D45</text>
<text x="191.1" y="106.5">D46</text>
<text x="102.8" y="109.1">26</text>
<text x="132.7" y="111.6">3V3</text>
<text x="132.7" y="109.1">5V4</text>
<text x="191.1" y="109.1">D47</text>
<text x="191.1" y="111.6">D48</text>
<text x="95.1" y="116.9" transform="rotate(-90 95.1 116.9)">21</text>
<text x="132" y="114.2">GND1</text>
<text x="132" y="116.7">GND2</text>
<text x="132" y="119.2">GND3</text>
<text x="191.1" y="114.2">D49</text>
<text x="191.1" y="116.7">D50</text>
<text x="191.1" y="119.2">D51</text>
<text x="132" y="121.8">GND5</text>
<text x="132" y="124.3">GND6</text>
<text x="191.1" y="121.8">D52</text>
<text x="191.1" y="124.3">D53</text>
<text x="151" y="155.6" transform="rotate(-90 151 155.6)">39</text>
<text x="156.1" y="155.6" transform="rotate(-90 156.1 155.6)">40</text>
<text x="161.2" y="155.6" transform="rotate(-90 161.2 155.6)">36</text>
<text x="91.3" y="165.2" transform="rotate(-90 91.3 165.2)">20</text>
<text x="133.9" y="167.5">30</text>
<text x="78.7" y="170">19</text>
<text x="102.1" y="170">1</text>
<text x="133.9" y="170">37</text>
<text x="78.7" y="177.7">17</text>
<text x="78.7" y="175.1">18</text>
<text x="102.1" y="175.1">2</text>
<text x="102.1" y="177.7">3</text>
<text x="134.5" y="175.1">1</text>
<text x="134.5" y="177.7">2</text>
<text x="175.8" y="177.7">21</text>
<text x="78.7" y="185.3">14</text>
<text x="78.7" y="182.7">15</text>
<text x="78.7" y="180.2">16</text>
<text x="102.1" y="180.2">4</text>
<text x="102.1" y="182.7">5</text>
<text x="102.1" y="185.3">6</text>
<text x="134.5" y="180.2">4</text>
<text x="134.5" y="182.7">5</text>
<text x="134.5" y="185.3">6</text>
<text x="175.8" y="180.2">22</text>
<text x="175.8" y="182.7">24</text>
<text x="175.8" y="185.3">25</text>
<text x="78.7" y="190.4">12</text>
<text x="78.7" y="187.8">13</text>
<text x="102.1" y="187.8">7</text>
<text x="102.1" y="190.4">8</text>
<text x="134.5" y="187.8">7</text>
<text x="134.5" y="190.4">9</text>
<text x="175.8" y="187.8">26</text>
<text x="175.8" y="190.4">27</text>
<text x="78.7" y="192.9">11</text>
<text x="102.1" y="192.9">9</text>
<text x="133.9" y="192.9">10</text>
<text x="133.9" y="195.4">11</text>
<text x="133.9" y="198">12</text>
<text x="175.8" y="192.9">29</text>
<text x="175.8" y="198">35</text>
<text x="16.4" y="202" transform="rotate(-90 16.4 202)">14</text>
<text x="91.3" y="198.2" transform="rotate(-90 91.3 198.2)">10</text>
<text x="133.9" y="200.5">14</text>
<text x="133.9" y="203.1">15</text>
<text x="175.8" y="203.1">31</text>
<text x="133.9" y="205.6">16</text>
<text x="133.9" y="208.1">17</text>
<text x="175.8" y="205.6">32</text>
<text x="175.8" y="208.1">34</text>
<text x="91.3" y="214.7" transform="rotate(-90 91.3 214.7)">20</text>
<text x="133.9" y="210.7">19</text>
<text x="133.9" y="213.2">20</text>
<text x="175.8" y="213.2">33</text>
<text x="16.4" y="221.7" transform="rotate(-90 16.4 221.7)">7</text>
<text x="79.3" y="219.6">1</text>
<text x="101.5" y="219.6">19</text>
<text x="79.3" y="224.7">2</text>
<text x="79.3" y="227.2">3</text>
<text x="101.5" y="227.2">17</text>
<text x="101.5" y="224.7">18</text>
<text x="156.1" y="224.9" transform="rotate(-90 156.1 224.9)">3</text>
<text x="30.4" y="232.3">4</text>
<text x="79.3" y="229.7">4</text>
<text x="79.3" y="232.3">5</text>
<text x="101.5" y="232.3">15</text>
<text x="101.5" y="229.7">16</text>
<text x="14.5" y="239.9">10</text>
<text x="15.1" y="234.8">9</text>
<text x="26.6" y="237.4">8</text>
<text x="30.4" y="237.4">5</text>
<text x="41.8" y="234.8">6</text>
<text x="79.3" y="234.8">6</text>
<text x="79.3" y="237.4">7</text>
<text x="79.3" y="239.9">8</text>
<text x="101.5" y="239.9">12</text>
<text x="101.5" y="237.4">13</text>
<text x="101.5" y="234.8">14</text>
<text x="79.3" y="242.4">9</text>
<text x="101.5" y="242.4">11</text>
<text x="91.3" y="247.7" transform="rotate(-90 91.3 247.7)">10</text>
</g>
<g font-size="1.3" fill="#008484">
<text x="139.4" y="16.2">D0/RX0</text>
<text x="180.4" y="16.2">D2_INT0</text>
<text x="139.4" y="18.7">D1/TX0</text>
<text x="139.4" y="23.8">D18/TX1</text>
<text x="139.4" y="21.3">D19/RX1</text>
<text x="158.4" y="21.3" transform="rotate(-90 158.4 21.3)">SPI_MISO</text>
<text x="161" y="21.3" transform="rotate(-90 161 21.3)">SPI_MOSI</text>
<text x="163.5" y="20.5" transform="rotate(-90 163.5 20.5)">SPI_SCK</text>
<text x="166.1" y="22.5" transform="rotate(-90 166.1 22.5)">SPI_RESET</text>
<text x="168.6" y="19" transform="rotate(-90 168.6 19)">SPI_5V</text>
<text x="171.1" y="20.6" transform="rotate(-90 171.1 20.6)">SPI_GND</text>
<text x="180.4" y="18.7">D3_INT1</text>
<text x="185.5" y="21.3">D4</text>
<text x="185.5" y="23.8">D5</text>
<text x="139.4" y="28.9">D16/TX2</text>
<text x="139.4" y="26.4">D17/RX2</text>
<text x="185.5" y="26.4">D6</text>
<text x="185.5" y="28.9">D7</text>
<text x="139.4" y="34">D14/TX3</text>
<text x="139.4" y="31.4">D15/RX3</text>
<text x="185.5" y="31.4">D8</text>
<text x="185.5" y="34">D9</text>
<text x="97.4" y="39.1">U1</text>
<text x="97.4" y="41.6">W65C02SxP</text>
<text x="139.4" y="36.5">D20/SDA</text>
<text x="139.4" y="39.1">D21/SCL</text>
<text x="139.4" y="41.6">SDA</text>
<text x="184.3" y="36.5">D10</text>
<text x="184.3" y="39.1">D11</text>
<text x="184.3" y="41.6">D12</text>
<text x="33.9" y="44.1">U3</text>
<text x="33.9" y="46.7">AT28C64B (8kB ROM)</text>
<text x="96.2" y="47.5" transform="rotate(-90 96.2 47.5)">VDD</text>
<text x="139.4" y="44.1">SCL</text>
<text x="184.3" y="44.1">D13</text>
<text x="184.3" y="46.7">D22</text>
<text x="23.3" y="51.8">A0</text>
<text x="32.7" y="52.6" transform="rotate(-90 32.7 52.6)">VCC</text>
<text x="88.1" y="49.2">RES</text>
<text x="99.8" y="49.2">A0</text>
<text x="99.8" y="51.8">A1</text>
<text x="139.4" y="49.2">A0</text>
<text x="139.4" y="51.8">A1</text>
<text x="184.3" y="49.2">D23</text>
<text x="184.3" y="51.8">D24</text>
<text x="23.3" y="59.4">A3</text>
<text x="23.3" y="56.8">A2</text>
<text x="23.3" y="54.3">A1</text>
<text x="37.3" y="54.3">WE</text>
<text x="37.4" y="56.8">OE</text>
<text x="37.5" y="59.4">CE</text>
<text x="88.1" y="56.8">ϕ1</text>
<text x="88.1" y="54.3">ϕ0</text>
<text x="88.1" y="59.4">ϕ2</text>
<text x="99.8" y="54.3">A2</text>
<text x="99.8" y="56.8">A3</text>
<text x="99.8" y="59.4">A4</text>
<text x="139.4" y="54.3">A2</text>
<text x="139.4" y="56.8">A3</text>
<text x="139.4" y="59.4">A4</text>
<text x="184.3" y="54.3">D25</text>
<text x="184.3" y="56.8">D26</text>
<text x="184.3" y="59.4">D27</text>
<text x="23.3" y="64.5">A5</text>
<text x="23.3" y="61.9">A4</text>
<text x="88.1" y="64.5">IRQ</text>
<text x="99.8" y="61.9">A5</text>
<text x="99.8" y="64.5">A6</text>
<text x="139.4" y="61.9">A5</text>
<text x="139.4" y="64.5">A6</text>
<text x="184.3" y="61.9">D28</text>
<text x="184.3" y="64.5">D29</text>
<text x="23.3" y="69.5">A7</text>
<text x="23.3" y="67">A6</text>
<text x="37.4" y="69.5">D7</text>
<text x="88.1" y="67">NMI</text>
<text x="99.8" y="67">A7</text>
<text x="99.8" y="69.5">A8</text>
<text x="139.4" y="67">A7</text>
<text x="139.4" y="69.5">A8</text>
<text x="184.3" y="67">D30</text>
<text x="184.3" y="69.5">D31</text>
<text x="23.3" y="77.2">A10</text>
<text x="23.3" y="74.6">A9</text>
<text x="23.3" y="72.1">A8</text>
<text x="37.4" y="77.2">D4</text>
<text x="37.4" y="74.6">D5</text>
<text x="37.4" y="72.1">D6</text>
<text x="67.2" y="74.6">R1</text>
<text x="70.9" y="74.6">3.3k</text>
<text x="88.1" y="77.2">RDY</text>
<text x="88.1" y="72.1">R/W</text>
<text x="98.6" y="74.6">A10</text>
<text x="98.6" y="77.2">A11</text>
<text x="99.8" y="72.1">A9</text>
<text x="139.4" y="72.1">A9</text>
<text x="139.4" y="74.6">A10</text>
<text x="139.4" y="77.2">A11</text>
<text x="184.3" y="72.1">D32</text>
<text x="184.3" y="74.6">D33</text>
<text x="184.3" y="77.2">D34</text>
<text x="23.3" y="82.2">A12</text>
<text x="23.3" y="79.7">A11</text>
<text x="37.4" y="82.2">D2</text>
<text x="37.4" y="79.7">D3</text>
<text x="88.1" y="79.7">BE</text>
<text x="98.6" y="79.7">A12</text>
<text x="98.6" y="82.2">A13</text>
<text x="139.4" y="79.7">A12</text>
<text x="139.4" y="82.2">A13</text>
<text x="184.3" y="79.7">D35</text>
<text x="184.3" y="82.2">D36</text>
<text x="23.3" y="87.3">NC_1</text>
<text x="23.3" y="84.8">NC_2</text>
<text x="32.7" y="88.4" transform="rotate(-90 32.7 88.4)">GND</text>
<text x="37.4" y="87.3">D0</text>
<text x="37.4" y="84.8">D1</text>
<text x="88.1" y="87.3">VP</text>
<text x="88.1" y="89.9">ML</text>
<text x="88.1" y="84.8">SYNC</text>
<text x="98.6" y="84.8">A14</text>
<text x="98.6" y="87.3">A15</text>
<text x="139.4" y="84.8">A14</text>
<text x="139.4" y="87.3">A15</text>
<text x="139.4" y="89.9">AREF</text>
<text x="184.3" y="84.8">D37</text>
<text x="184.3" y="87.3">D38</text>
<text x="184.3" y="89.9">D39</text>
<text x="88.1" y="94.9">SO</text>
<text x="99.7" y="94.9">D1</text>
<text x="99.7" y="92.4">D0</text>
<text x="139.4" y="94.9">RESET</text>
<text x="184.3" y="92.4">D40</text>
<text x="184.3" y="94.9">D41</text>
<text x="99.7" y="100">D3</text>
<text x="99.7" y="97.5">D2</text>
<text x="122.2" y="100">PWR_FLAG</text>
<text x="139.4" y="97.5">IOREF</text>
<text x="184.3" y="97.5">D42</text>
<text x="184.3" y="100">D43</text>
<text x="99.7" y="107.6">D6</text>
<text x="99.7" y="105.1">D5</text>
<text x="99.7" y="102.6">D4</text>
<text x="139.4" y="105.1">5V</text>
<text x="139.4" y="107.6">5V</text>
<text x="139.4" y="102.6">VIN</text>
<text x="184.3" y="102.6">D44</text>
<text x="184.3" y="105.1">D45</text>
<text x="184.3" y="107.6">D46</text>
<text x="96.2" y="113.8" transform="rotate(-90 96.2 113.8)">VSS</text>
<text x="99.7" y="110.2">D7</text>
<text x="139.4" y="112.7">3.3V</text>
<text x="139.4" y="110.2">5V</text>
<text x="184.3" y="110.2">D47</text>
<text x="184.3" y="112.7">D48</text>
<text x="139.4" y="115.3">GND</text>
<text x="139.4" y="117.8">GND</text>
<text x="178.7" y="117.8">D50_MISO</text>
<text x="184.3" y="115.3">D49</text>
<text x="139.4" y="120.3">GND</text>
<text x="139.4" y="122.9">GND</text>
<text x="139.4" y="125.4">GND</text>
<text x="178.7" y="120.3">D51_MOSI</text>
<text x="179.6" y="122.9">D52_SCK</text>
<text x="180.9" y="125.4">D53_CS</text>
<text x="156.4" y="147">PWR_FLAG</text>
<text x="77.5" y="161">R3</text>
<text x="86.5" y="161">U4</text>
<text x="152.1" y="161.8" transform="rotate(-90 152.1 161.8)">VSYS</text>
<text x="162.3" y="160.7" transform="rotate(-90 162.3 160.7)">3V3</text>
<text x="77.5" y="163.5">10k</text>
<text x="94.6" y="163.8">SN74LVC245AN</text>
<text x="157.2" y="162.1" transform="rotate(-90 157.2 162.1)">VBUS</text>
<text x="81.8" y="171.1">OE</text>
<text x="92.4" y="169.5" transform="rotate(-90 92.4 169.5)">VCC</text>
<text x="97.7" y="171.1">DIR</text>
<text x="137.9" y="168.6">RUN</text>
<text x="137.9" y="171.1">3V3_EN</text>
<text x="81.8" y="178.8">B2</text>
<text x="81.8" y="176.2">B1</text>
<text x="98.6" y="176.2">A1</text>
<text x="98.6" y="178.8">A2</text>
<text x="137.9" y="176.2">GPIO0</text>
<text x="137.9" y="178.8">GPIO1</text>
<text x="167.4" y="178.8">GPIO16</text>
<text x="81.8" y="183.8">B4</text>
<text x="81.8" y="181.3">B3</text>
<text x="98.6" y="181.3">A3</text>
<text x="98.6" y="183.8">A4</text>
<text x="137.9" y="181.3">GPIO2</text>
<text x="137.9" y="183.8">GPIO3</text>
<text x="167.4" y="181.3">GPIO17</text>
<text x="167.4" y="183.8">GPIO18</text>
<text x="81.8" y="191.5">B7</text>
<text x="81.8" y="188.9">B6</text>
<text x="81.8" y="186.4">B5</text>
<text x="98.6" y="186.4">A5</text>
<text x="98.6" y="188.9">A6</text>
<text x="98.6" y="191.5">A7</text>
<text x="137.9" y="186.4">GPIO4</text>
<text x="137.9" y="188.9">GPIO5</text>
<text x="137.9" y="191.5">GPIO6</text>
<text x="167.4" y="186.4">GPIO19</text>
<text x="167.4" y="188.9">GPIO20</text>
<text x="167.4" y="191.5">GPIO21</text>
<text x="81.8" y="194">B8</text>
<text x="92.4" y="195.1" transform="rotate(-90 92.4 195.1)">GND</text>
<text x="98.6" y="194">A8</text>
<text x="137.9" y="194">GPIO7</text>
<text x="137.9" y="196.5">GPIO8</text>
<text x="167.4" y="194">GPIO22</text>
<text x="137.9" y="199.1">GPIO9</text>
<text x="137.9" y="201.6">GPIO10</text>
<text x="165.1" y="199.1">ADC_VREF</text>
<text x="17.5" y="208.1" transform="rotate(-90 17.5 208.1)">VCC</text>
<text x="137.9" y="204.2">GPIO11</text>
<text x="137.9" y="206.7">GPIO12</text>
<text x="137.9" y="209.2">GPIO13</text>
<text x="161.6" y="204.2">GPIO26_ADC0</text>
<text x="161.6" y="206.7">GPIO27_ADC1</text>
<text x="161.6" y="209.2">GPIO28_ADC2</text>
<text x="24.1" y="210.5">U2E</text>
<text x="24.1" y="213.1">74HCT00</text>
<text x="93.6" y="210.5">U7</text>
<text x="93.6" y="213.1">SN74LVC245AN</text>
<text x="137.9" y="211.8">GPIO14</text>
<text x="137.9" y="214.3">GPIO15</text>
<text x="169.3" y="214.3">AGND</text>
<text x="17.5" y="217.5" transform="rotate(-90 17.5 217.5)">GND</text>
<text x="81.8" y="220.7">DIR</text>
<text x="92.4" y="219" transform="rotate(-90 92.4 219)">VCC</text>
<text x="98.4" y="220.7">OE</text>
<text x="157.2" y="221.5" transform="rotate(-90 157.2 221.5)">GND</text>
<text x="81.8" y="225.8">A1</text>
<text x="98.4" y="225.8">B1</text>
<text x="158.3" y="225.8">A3</text>
<text x="81.8" y="228.3">A2</text>
<text x="81.8" y="230.8">A3</text>
<text x="81.8" y="233.4">A4</text>
<text x="98.4" y="233.4">B4</text>
<text x="98.4" y="230.8">B3</text>
<text x="98.4" y="228.3">B2</text>
<text x="158.3" y="228.3">RaspberryPi_Pico</text>
<text x="81.8" y="235.9">A5</text>
<text x="81.8" y="238.5">A6</text>
<text x="98.4" y="238.5">B6</text>
<text x="98.4" y="235.9">B5</text>
<text x="81.8" y="241">A7</text>
<text x="81.8" y="243.5">A8</text>
<text x="92.4" y="244.6" transform="rotate(-90 92.4 244.6)">GND</text>
<text x="98.4" y="243.5">B8</text>
<text x="98.4" y="241">B7</text>
</g>
<g font-size="1.3">
<text x="31.8" y="22.7">A15</text>
<text x="31.8" y="27.8">CLK</text>
<text x="50.8" y="25.3">ROM_EN</text>
<text x="95.2" y="35.4">+5v</text>
<text x="201.9" y="38">CLK</text>
<text x="27.8" y="43.1">+5v</text>
<text x="201.9" y="45.6">D0</text>
<text x="10.2" y="50.7">A0</text>
<text x="10.2" y="53.2">A1</text>
<text x="50.8" y="53.2">+5v</text>
<text x="77.4" y="48.1">RESET</text>
<text x="77.4" y="53.2">CLK</text>
<text x="110.5" y="50.7">A1</text>
<text x="110.5" y="48.1">A0</text>
<text x="110.5" y="53.2">A2</text>
<text x="123.2" y="48.1">A0</text>
<text x="123.2" y="53.2">A2</text>
<text x="123.2" y="50.7">A1</text>
<text x="201.9" y="50.7">D2</text>
<text x="201.9" y="53.2">D3</text>
<text x="201.9" y="48.1">D1</text>
<text x="10.2" y="58.3">A3</text>
<text x="10.2" y="55.8">A2</text>
<text x="110.5" y="55.8">A3</text>
<text x="110.5" y="58.3">A4</text>
<text x="123.2" y="55.8">A3</text>
<text x="123.2" y="58.3">A4</text>
<text x="201.9" y="58.3">D5</text>
<text x="201.9" y="55.8">D4</text>
<text x="10.2" y="63.4">A5</text>
<text x="10.2" y="60.8">A4</text>
<text x="10.2" y="65.9">A6</text>
<text x="77.4" y="63.4">+5v</text>
<text x="110.5" y="63.4">A6</text>
<text x="110.5" y="60.8">A5</text>
<text x="110.5" y="65.9">A7</text>
<text x="123.2" y="60.8">A5</text>
<text x="123.2" y="63.4">A6</text>
<text x="123.2" y="65.9">A7</text>
<text x="201.9" y="60.8">D6</text>
<text x="201.9" y="65.9">R/W</text>
<text x="201.9" y="63.4">D7</text>
<text x="10.2" y="71">A8</text>
<text x="10.2" y="68.5">A7</text>
<text x="50.8" y="71">D6</text>
<text x="50.8" y="68.5">D7</text>
<text x="77.4" y="71">R/W</text>
<text x="110.5" y="68.5">A8</text>
<text x="110.5" y="71">A9</text>
<text x="123.2" y="71">A9</text>
<text x="123.2" y="68.5">A8</text>
<text x="201.9" y="68.5">CLK</text>
<text x="201.9" y="71">RESET</text>
<text x="9" y="76.1">A10</text>
<text x="10.2" y="73.5">A9</text>
<text x="50.8" y="76.1">D4</text>
<text x="50.8" y="73.5">D5</text>
<text x="62.2" y="76.1">+5v</text>
<text x="110.5" y="73.5">A10</text>
<text x="110.5" y="76.1">A11</text>
<text x="122" y="76.1">A11</text>
<text x="122" y="73.5">A10</text>
<text x="9" y="78.6">A11</text>
<text x="9" y="81.2">A12</text>
<text x="50.8" y="81.2">D2</text>
<text x="50.8" y="83.7">D1</text>
<text x="50.8" y="78.6">D3</text>
<text x="77.4" y="78.6">+5v</text>
<text x="110.5" y="78.6">A12</text>
<text x="110.5" y="81.2">A13</text>
<text x="110.5" y="83.7">A14</text>
<text x="122" y="83.7">A14</text>
<text x="122" y="81.2">A13</text>
<text x="122" y="78.6">A12</text>
<text x="50.8" y="86.2">D0</text>
<text x="110.5" y="86.2">A15</text>
<text x="122" y="86.2">A15</text>
<text x="31.7" y="93.9">GND</text>
<text x="77.4" y="93.9">+5v</text>
<text x="110.5" y="91.3">D0</text>
<text x="110.5" y="93.9">D1</text>
<text x="110.5" y="98.9">D3</text>
<text x="110.5" y="96.4">D2</text>
<text x="110.5" y="101.5">D4</text>
<text x="110.5" y="104">D5</text>
<text x="110.5" y="106.6">D6</text>
<text x="121.8" y="104">+5v</text>
<text x="110.5" y="109.1">D7</text>
<text x="121.6" y="114.2">GND</text>
<text x="95.2" y="121.8">GND</text>
<text x="161.3" y="152.3">+3.3v</text>
<text x="74.9" y="156.1">+3.3v</text>
<text x="91.4" y="159.9">+3.3v</text>
<text x="60.9" y="177.7">D1</text>
<text x="60.9" y="175.1">D0</text>
<text x="60.9" y="180.2">D2</text>
<text x="60.9" y="185.3">D4</text>
<text x="60.9" y="182.8">D3</text>
<text x="60.9" y="187.8">D5</text>
<text x="60.9" y="190.4">D6</text>
<text x="12.5" y="198">+5v</text>
<text x="60.9" y="192.9">D7</text>
<text x="91.4" y="200.5">GND</text>
<text x="85.6" y="209.4">+3.3v</text>
<text x="72.4" y="219.6">+3.3v</text>
<text x="105.1" y="219.6">GND</text>
<text x="16.5" y="223.4">GND</text>
<text x="25.4" y="232.3">CLK</text>
<text x="152.1" y="228.5">GND</text>
<text x="6.4" y="237.4">A15</text>
<text x="91.4" y="250.1">GND</text>
</g>
<g font-size="1.3" fill="#0000c2">
<text x="106.7" y="89.4">orange 13</text>
<text x="76.1" y="105.9">35 NC</text>
</g>
<g font-size="1.1">
<text x="67.3" y="170.1">USBEN</text>
<text x="109.4" y="170.1">R/W</text>
<text x="113" y="195.5">RS(A0) 3v3</text>
<text x="123.2" y="205.6">EN 3v3</text>
<text x="125.7" y="208.2">R/W 3v3</text>
<text x="69.8" y="224.7">A0</text>
<text x="64.4" y="234.8">USBEN</text>
<text x="69.8" y="237.4">R/W</text>
</g>
<g font-size="1.1" fill="#0000c2">
<text x="129.7" y="199.2">A1</text>
<text x="129.7" y="201.5">A2</text>
<text x="129.7" y="203.8">A3</text>
<text x="127.9" y="214.2">Fut2</text>
<text x="127.9" y="211.4">Fut1</text>
</g>
</svg>
